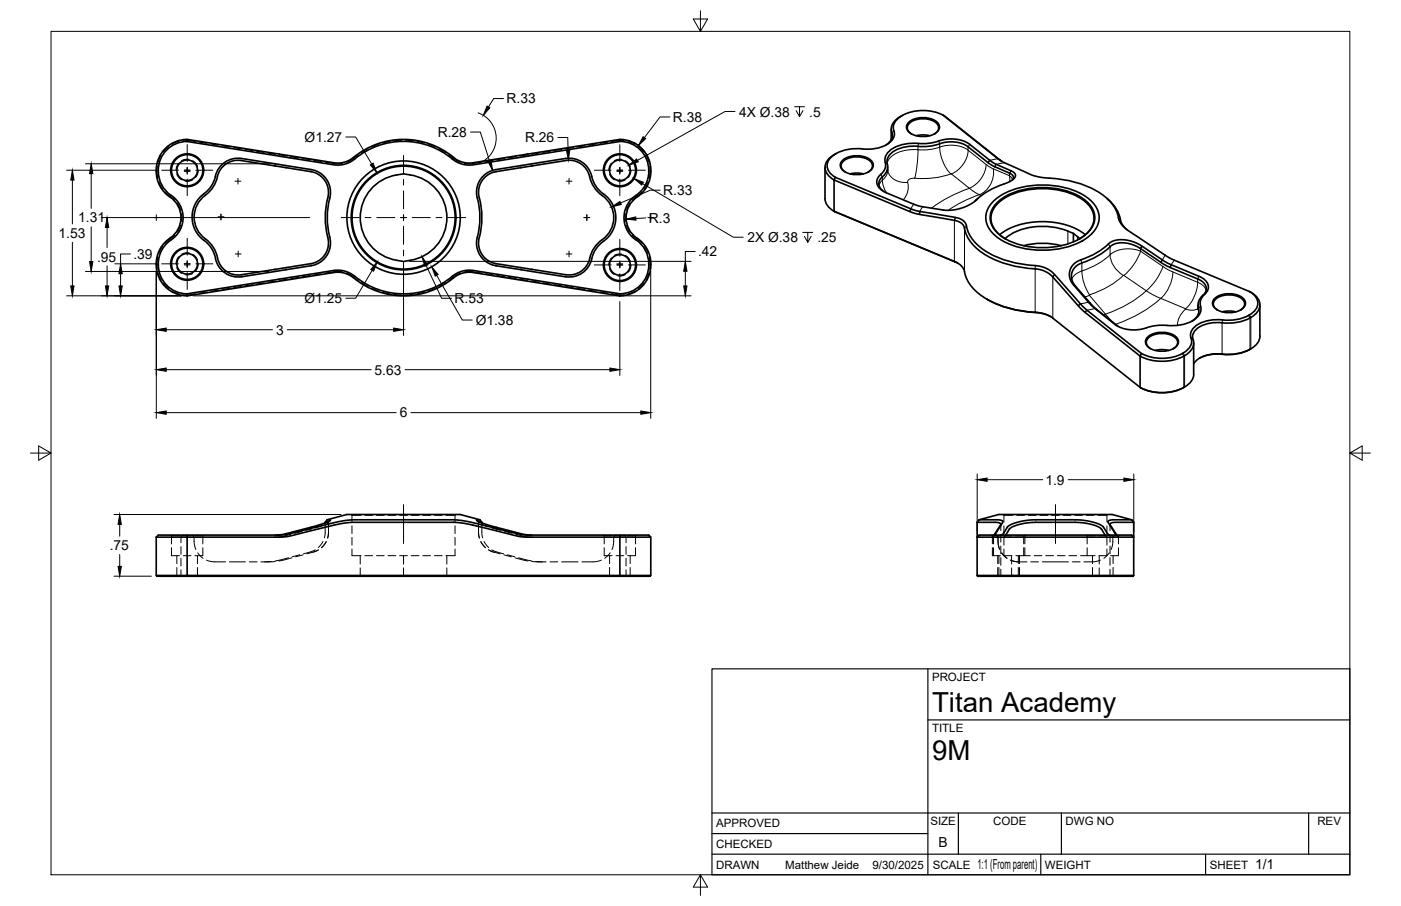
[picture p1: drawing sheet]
<svg xmlns="http://www.w3.org/2000/svg" width="432mm" height="279mm" viewBox="0 0 432 279" stroke-linecap="round" stroke-linejoin="round" font-family="sans-serif">
<!-- layer: Visible -->
<g fill="none" stroke="#000" stroke-width=".51">
<path d="M274.7 39.9v3.2M277.9 35.7a4.6 4.6 0 0 0-3 5.2M277.9 35.7a3.9 3.9 0 0 0-2.4 4.6M280.2 37.6a7.2 7.2 0 0 1 9 .5 2.13 2.13 0 0 1-1.1 3.2 7.3 7.3 0 0 1-8.3-1 1.91 1.91 0 0 1 .4-2.7zM290.7 35.6a13.9 13.9 0 0 0-12.8 .1M48.2 52.5a9.8 9.8 0 0 0 4.9 8.8 7.8 7.8 0 0 1-1.5 12.7 9.7 9.7 0 0 0-2.9 10.7 9.7 9.7 0 0 0 9 6.5M48.8 52.5a9.2 9.2 0 0 0 4.7 8.3 8.3 8.3 0 0 1-1.5 13.7 9.1 9.1 0 0 0-2.7 10 9.1 9.1 0 0 0 8.3 6.1M57.6 43.6l45.3 7.2 3.2-.1 2.7-1.2a23.9 23.9 0 0 1 31.6 .3l2.2 .9 3.2 .1 45.3-7.2M57.6 43.6l.1-.6 45.3 7.2h2.4l2.4-.9a24.7 24.7 0 0 1 33.1 0l2.5 .9h2.3l45.4-7.2v.6M57.6 43.6a8.9 8.9 0 0 0-8.8 8.9M57.7 43a9.5 9.5 0 0 0-9.5 9.5M66.4 54.4a9.5 9.5 0 0 1-4.2 5.9 9 9 0 0 0 1.4 14.4 9.7 9.7 0 0 1 3.1 6 7.1 7.1 0 0 0 7.8 4.6l22.8-3.7 1.9-1.1 1.6-1.8 .8-2 .2-2.3a28.4 28.4 0 0 1 .1-14.8l-.3-2.1-.8-2-1.6-1.8-1.9-1-22.9-3.8a7.1 7.1 0 0 0-8 5.5"/>
<path d="M67 54.5a10.1 10.1 0 0 1-4.4 6.3 8.3 8.3 0 0 0 1.3 13.3 9.5 9.5 0 0 1 3.2 5.4M74.3 49.5l22.8 3.8 2.1 1.2 1.1 1.5 .8 1.8 .1 2a28.1 28.1 0 0 0 0 14.8l-.1 1.8-.8 1.9-1.1 1.4-2.1 1.3-22.7 3.7a6.5 6.5 0 0 1-7.4-5.1M74.3 49.5a6.5 6.5 0 0 0-7.3 5M126.5 54l-2.1-.4a13.5 13.5 0 0 0-13.4 13.5 13.5 13.5 0 0 0 13.4 13.5l2.1-.3M126.5 54a13.3 13.3 0 0 1 11.2 13.1 13.3 13.3 0 0 1-11.2 13.2M174.4 49.5l-22.7 3.8-2.1 1.2-1.2 1.5-.7 1.8-.2 2a27 27 0 0 1 0 14.8l.2 1.8 .7 1.9 1.2 1.4 2.1 1.3 22.7 3.7M174.4 49.5a6.6 6.6 0 0 1 7.5 5.8 10.2 10.2 0 0 0 4.4 5.6 8.4 8.4 0 0 1-1.3 13.5 10.2 10.2 0 0 0-3.5 6.3 6.5 6.5 0 0 1-7.1 4M191.1 43a9.5 9.5 0 0 1 9.5 9.5M191.1 43.6a8.9 8.9 0 0 1 8.8 8.9M199.9 52.5a9.1 9.1 0 0 1-4.6 8.2 8.3 8.3 0 0 0 1.4 13.8 9.1 9.1 0 0 1 2.8 10 9.1 9.1 0 0 1-8.4 6.1M200.6 52.5a9.7 9.7 0 0 1-4.9 8.8 7.7 7.7 0 0 0 1.4 12.7 9.7 9.7 0 0 1 3 10.7 9.7 9.7 0 0 1-9 6.5M254.3 51.6v10.3l.9 1.7 1.9 1.6"/>
<path d="M257.1 55.5l24.4 10.2 12.9 2.3 1.8 .7 .8 .9a13.3 13.3 0 0 0 7.9 9.7 39.2 39.2 0 0 0 15.1 3.7l2.1 .7 1.9 1.3 9.8 10.8 17.6 14v9.7a14.8 14.8 0 0 0 13.7-.2M257.1 55.5v9.7M257.5 54.7l24 10 14.1 2.7 1.5 .8 .8 1.5M257.5 54.7l-.4 .8M257.5 47.5a4.3 4.3 0 0 0-2.6 6l1.2 1.4 1 .6M257.5 47.5a3.7 3.7 0 0 0-1.6 6l1.6 1.2M259.8 49.3a7.2 7.2 0 0 1 9 .5 2.13 2.13 0 0 1-1.1 3.2 7.3 7.3 0 0 1-8.4-1 1.91 1.91 0 0 1 .5-2.7zM260.5 53.1a2.07 2.07 0 0 1-1.3-2 2.07 2.07 0 0 1 1.5-1.9 7 7 0 0 1 7.8 .9 1.98 1.98 0 0 1-.9 3M262 53.6l2.4-.2 1.7 .2M273.5 50.6a4.3 4.3 0 0 1-2.1 4.5 2.6 2.6 0 0 0 1.1 4M273.6 51.5v1.3M274.9 40.9a3.2 3.2 0 0 1-1.9 3.8"/>
<path d="M275.5 40.3a3.7 3.7 0 0 1-2.2 4.3 13.5 13.5 0 0 1-8.5 1.2 13.1 13.1 0 0 0-7.3 1.7M280.9 41.3a2.07 2.07 0 0 1-1.3-2 2.07 2.07 0 0 1 1.5-1.9 7 7 0 0 1 7.8 .9 1.98 1.98 0 0 1-.9 3M282.4 41.9l2.4-.3 1.7 .3M283 44.2a19.6 19.6 0 0 0 8.3-1.2 10.3 10.3 0 0 1 7.6 1.5l7 5.6 6.7 3.2 .4 .7-.3 .9-2 1.4a26.4 26.4 0 0 0-11 6.3l-1.9 1-2.3 .8-2.4 .4h-2.1l-8.1-1.4-9.8-4a3.6 3.6 0 0 1-2.7-4.3l.4-.7a4.2 4.2 0 0 0 2.1-4.3M283.1 44.2a11.4 11.4 0 0 0-9.6 3 3.3 3.3 0 0 0-.7 2.9M298.4 45.3l7.4 5.7 6.1 2.8 .5 .8-.4 1M298.4 45.3a10.8 10.8 0 0 0-10.3-.5 21.6 21.6 0 0 1-6.9 .3 8.3 8.3 0 0 0-7.7 3.8v1.7M308.8 49.8l-18.1-14.2 17.9 14.1 9.5 4.3 4.6 .9a34.7 34.7 0 0 1 16.6 4.8 12.9 12.9 0 0 1 5.5 8.1l1 1.5 1.4 1.5 13.4 8.8 24.5 10.3M147.1 61.1l-.2-2.2 .6-2.6 1.2-1.8 2.2-1.6 1.8-.6 21.6-3.4a7.3 7.3 0 0 1 8.3 6.3 9.6 9.6 0 0 0 4.1 5.2 9 9 0 0 1-1.4 14.5 9.7 9.7 0 0 0-3.2 5.9 7.1 7.1 0 0 1-7.8 4.5l-21.6-3.4-1.8-.5-2.2-1.6-1.2-1.9-.6-2.5 .2-2.3M147.1 61.1a23.5 23.5 0 0 1 0 12M257 65.1l.2 .2M257.1 65.2l37.2 15.5"/>
<path d="M257.2 65.2h.1M297.9 69.7a12.6 12.6 0 0 0 6.8 8.3 39.6 39.6 0 0 0 15.1 4l2.5 .7 2 1.3 9.9 11 17.7 14.1-.5 .7a14.8 14.8 0 0 0 13.7-.1M301.5 61.1l-1 .9M306.6 61.7a24.8 24.8 0 0 1 19.7-4.2 17.4 17.4 0 0 1 11.4 6.1 6.5 6.5 0 0 1-1.7 8.9 24.8 24.8 0 0 1-19.7 4.3 17.4 17.4 0 0 1-11.4-6.1 6.5 6.5 0 0 1 1.7-9zM307.6 62.2a23.1 23.1 0 0 1 19.4-3.8 14.7 14.7 0 0 1 9.6 5.7 6 6 0 0 1-1.6 7.9 23.1 23.1 0 0 1-19.4 3.8 14.7 14.7 0 0 1-9.6-5.7 6 6 0 0 1 1.6-7.9zM308.1 72.4a23.3 23.3 0 0 1 19.5-3.3l4.3 1.6 2.6 1.7M309.9 73.7a7 7 0 0 1-4.1-8.5 12.3 12.3 0 0 1 8.4-6.1 24.6 24.6 0 0 1 19.5 2.5 6.4 6.4 0 0 1 2.7 8.6 10.1 10.1 0 0 1-3.7 3.5M315.5 75.8a22.4 22.4 0 0 1 11.6 0M329.1 71.3l1.7 .7M329.1 71.3a20.4 20.4 0 0 0-18.7 1.8l-.6 .5M330.8 72l2 1.6M330.8 72v2.6"/>
<path d="M341.1 61.1a12.3 12.3 0 0 1 4.5 7.5l1.7 2.2M341.6 75.2l1.4-.9 1.6-.3h2.7l2 .6 2.3 1.1 8.4 5.5 9.5 4M341.6 75.2a22 22 0 0 1-8.5 4.9M342.1 76.1l1.4-.9 1.9-.3 1.9 .1 2.3 .6 1.7 .9 8.3 5.5 9.5 4a3.3 3.3 0 0 1 2.5 3.9l-.3 .6a4.4 4.4 0 0 0-1.8 5.1 3.9 3.9 0 0 1-2.2 3.4M342.2 76.1a22.6 22.6 0 0 1-8.7 5M57.6 90.6l.1 .6M109.4 85.2l-1.5-1-1.8-.6-3.2-.2-45.3 7.2M109.4 85.2a24.2 24.2 0 0 0 31.1-.8l3-1h2.3l45.3 7.2M191.1 90.6v.6l-45.4-7.2-2.3 .1-2.5 .8a24.8 24.8 0 0 1-33.1 0l-2.4-.8-2.4-.1-45.3 7.2M294.2 80.6a4.8 4.8 0 0 1 3.3 4.3 16.3 16.3 0 0 0 10.5 9.2 43.7 43.7 0 0 0 12.6 2.4l2.2 .6 1.7 1M294.3 80.7l.9 .4M304.2 92.3a35.4 35.4 0 0 0 16.4 4.2l3.2 1.1"/>
<path d="M324.5 98.1l26.9 21.4a14.4 14.4 0 0 0 13.5-.1M333.1 80.1l-1.9 1.1-1.3 1.8-.3 1.8 .6 2.1 6.5 7.5 7 5.7a11.8 11.8 0 0 0 11.1 .6l2.4-.4 2.5 .1M333.4 81.1l-1.7 1-1.2 1.7-.3 1.8 .7 1.8 6.2 7.3 7.1 5.7M369.3 94l-.1 1.4M369.5 85.2a3.6 3.6 0 0 1 2.8 4.2l-1 1.3M371.3 90.7a3.7 3.7 0 0 0-1.2 4.3 5 5 0 0 1-4 4.6l-3.6 .8h-2.8M374.5 91.9a7.2 7.2 0 0 1 9 .5 2.13 2.13 0 0 1-1.1 3.2 7.3 7.3 0 0 1-8.3-1 1.91 1.91 0 0 1 .4-2.7zM375.3 95.6a2.07 2.07 0 0 1-1.3-2 2.07 2.07 0 0 1 1.4-1.9 7 7 0 0 1 7.8 .9 1.98 1.98 0 0 1-.9 3M376.7 96.2l2.4-.3 1.7 .3M376.8 98.7a10.7 10.7 0 0 0-9.2 2.7 3.2 3.2 0 0 0-.3 3.5 4.5 4.5 0 0 1-2.9 4.1M384.8 97.3a13.5 13.5 0 0 1-8 1.4M385.1 97.1l-.3 .2"/>
<path d="M385.1 89.9l.4 .3M385.1 89.9a3.7 3.7 0 0 1 1.5 6l-1.5 1.2M385.5 97.9a16.1 16.1 0 0 1-10.5 1.6 8.8 8.8 0 0 0-6.9 2.8 2.68 2.68 0 0 0-.4 2.4M385.6 90.1a4 4 0 0 1 1.6 6.5l-1.7 1.3M388.3 94v9.7M344.2 100.4l.4 .3M353.9 103.8a7.2 7.2 0 0 1 8.9 .5 2.13 2.13 0 0 1-1.1 3.2 7.3 7.3 0 0 1-8.3-1 1.91 1.91 0 0 1 .5-2.7zM354.6 107.5a2.07 2.07 0 0 1-1.3-2 2.07 2.07 0 0 1 1.4-1.9 7 7 0 0 1 7.9 .9 1.98 1.98 0 0 1-.9 3M356.1 108.1l2.3-.3 1.8 .3M364.4 109a14 14 0 0 1-12.5 0M365 119.4h-.1M367.7 104.7a4.2 4.2 0 0 1-2.6 5"/>
<path d="M367.9 105.8v9.6a5 5 0 0 1-3 4M385.3 107.7a15.5 15.5 0 0 1-9.8 1.4 8.8 8.8 0 0 0-7.6 3.1M385.4 107.7l.1-.2a15.9 15.9 0 0 1-10.5 1.7l-3.2 .4-2.1 .9M388.3 103.7l-.2 1.2-.7 1.2-1.9 1.5M48.2 165.7h9.5v11.8h133.4v.2M48.2 165.7v11.8M57.6 165l.1 .7h29l2.5-.3 13.4-3.4 5-.9h33.6l4.5 .8 15.3 3.7 30.1 .1v11.8h9.5l-.3 .2h-151.9l-.2-.2h9.5v.2M100.2 161.1h.4M100.2 161.1v.1M100.8 160.3l6.1-1.6h34.9l6.1 1.6M100.8 160.3l1.1 .1-2 1-3.6 1.1-8.4 2.2-3 .3M100.8 160.3l-.6 .8"/>
<path d="M147.9 160.3l-1 .1 2 1 3.6 1.1 8.4 2.2 3 .3M147.9 160.3l.6 .8M148.1 161.1h.4M148.5 161.1v.1M191.1 165v.7h9.5a2.57 2.57 0 0 0-2.7-.7h-36.3l-16.9-4.1-4.6-.6h-32.1l-3.9 .6-14.7 3.7-2.7 .4h-35.9a2.57 2.57 0 0 0-2.6 .7M200.6 165.7v11.8M301.2 165.7a2.63 2.63 0 0 1 2.6-.7h43a2.63 2.63 0 0 1 2.6 .7zM301.2 161.1h5.7l1.3 .2 .2 .5-2 3.2M301.2 161.1v16.4l.2 .2M301.4 177.7h47.8M301.4 177.7l-.2-.2h48.2l-.2 .2M301.8 160.3l6-1.6h35l6 1.6"/>
<path d="M301.8 160.3h5.9l1.3 .4v.5l-2.1 3.4-.6 .4M301.8 160.3l-.6 .8M310 165l1.3-2.1 1.2-.6 3.2-.9 3.1-.3h12.9l3.2 .3 2.3 .6 1.8 .7 .5 .5 1.1 1.8M341.3 164.6l-1.2-2.1-.6-.4-1.6-.8-2.9-.7-3-.3h-13.4l-3.9 .5-3.2 1-.9 .6-1.4 2.3-.5 .3M341.3 164.6h.1M341.4 164.6l.5 .4M348.8 160.3h-5.9l-1.3 .4v.5l2.1 3.4 .6 .4M348.8 160.3l.6 .8M349.4 161.1h-5.8l-1.2 .2-.3 .5 2.1 3.2M349.4 161.1v16.4l-.2 .2"/>
<circle cx="57.7" cy="52.5" r="4.8"/>
<circle cx="57.7" cy="52.5" r="5.1"/>
<circle cx="57.7" cy="52.5" r="3.2"/>
<circle cx="191.1" cy="52.5" r="4.8"/>
<circle cx="191.1" cy="52.5" r="5.1"/>
<circle cx="191.1" cy="52.5" r="3.2"/>
<circle cx="124.4" cy="67.1" r="15.9"/>
<circle cx="124.4" cy="67.1" r="17.5"/>
<circle cx="124.4" cy="67.1" r="16.1"/>
<circle cx="57.7" cy="81.4" r="4.8"/>
<circle cx="57.7" cy="81.4" r="5.1"/>
<circle cx="57.7" cy="81.4" r="3.2"/>
<circle cx="191.1" cy="81.7" r="4.8"/>
<circle cx="191.1" cy="81.7" r="5.1"/>
<circle cx="191.1" cy="81.7" r="3.2"/>
</g>
<!-- layer: Hidden -->
<g fill="none" stroke="#000" stroke-width=".31">
<path d="M48.5 51.2l-.1 1.7 .3 2.1M49 56.2l1.1 2.1M49.7 47.9l-1 2.1M50.9 59.2l3 2.5M52 45.2l-1.7 1.7M54.5 53.7l.4 .8 1.1 1M55.1 50.3l-.7 1.2-.1 1M55.2 43.6l-2.2 .9M56.3 43.3l1.4-.1 2.6 .5M58.3 49.1h-1.2l-1.1 .5M59.4 55.5l-1.2 .4h-1.1M59.4 49.6l.7 .5 .8 1.3"/>
<path d="M61.1 52.5l-.2 1.1-.6 1.1M61.4 43.9l2.4 .3M65 44.4l2.3 .4M68.5 45l2.4 .3M72 45.5l2.4 .4M75.6 46.1l2.3 .4M79.1 46.7l2.3 .3M82.6 47.2l2.4 .4M86.1 47.8l2.4 .4M89.7 48.3l2.3 .4M93.2 48.9l2.3 .4M96.7 49.5l2.4 .3"/>
<path d="M100.2 50l3.4 .5 2-.1M110.4 47.8l-1.9 1.4-1.8 .9M113.5 45.9l-2.1 1.2M116.8 44.5l-2.2 .9M120.2 43.6l-2.3 .6M123.8 43.3l-2.4 .1M125 43.3l2.3 .1M128.5 43.6l2.3 .6M132 44.5l2.2 .9M135.3 45.9l2 1.2M138.3 47.7l1.9 1.5 1.8 .9M148.5 50l-3.4 .5-2-.1"/>
<path d="M152 49.5l-2.4 .3M155.5 48.9l-2.3 .4M159.1 48.3l-2.4 .4M162.6 47.8l-2.4 .4M166.1 47.2l-2.3 .4M169.7 46.7l-2.4 .3M173.2 46.1l-2.4 .4M176.7 45.5l-2.4 .4M180.2 45l-2.3 .3M183.7 44.4l-2.3 .4M187.3 43.9l-2.4 .3M187.8 53.7l.8 1.2 .7 .6"/>
<path d="M188.4 50.3l-.6 1.2-.2 1M191.6 49.1h-1.1l-1.2 .5M192.4 43.3l-1.3-.1-2.7 .5M192.7 55.5l-1.1 .4h-1.2M192.8 49.6l1 .9 .5 .9M193.5 43.6l2.2 .9M194.5 52.5l-.2 1.1-.6 1.1M196.7 45.2l1.7 1.7M197.8 59.2l-2.9 2.5M199.1 47.9l.9 2.1M199.7 56.2l-1.1 2.1M200.2 51.2l.1 1.7-.2 2.1"/>
<path d="M48.7 79.2l-.3 2.2 .1 1.6M50.1 76l-1.1 2.1M53.9 72.5l-3 2.6M54.6 62.7l1.1 2.1M55.1 79.2l-.7 1.1-.1 1.1M55.7 69.5l-1.1 2.1M55.9 65.9v2.4M58.3 78h-1.2l-1.1 .4M59.4 78.4l1.1 1 .4 .8M188.4 79.5l-.6 1.2-.2 1M191.6 78.4l-1.1-.1-1.2 .5M192.8 78.8l1 .9 .5 .9"/>
<path d="M192.8 65.9v2.4M193.1 69.5l1 2.1M194.1 62.7l-1 2.1M194.8 72.5l3 2.6M198.6 76l1.1 2.1M200.1 79.2l.2 2.2-.1 1.6M48.7 84.2l1 2.2M50.3 87.4l1.7 1.6M53 89.7l2.2 1M54.5 82.5l.4 .9 1.1 .9M59.4 84.3l-1.2 .5h-1.1M60.3 90.6l-2.6 .4-1.4-.1"/>
<path d="M61.1 81.4l-.2 1-.6 1.2M63.8 90l-2.4 .4M67.3 89.5l-2.3 .3M70.9 88.9l-2.4 .4M74.4 88.3l-2.4 .4M77.9 87.8l-2.3 .3M81.4 87.2l-2.3 .4M85 86.6l-2.4 .4M88.5 86.1l-2.4 .4M92 85.5l-2.3 .4M95.5 85l-2.3 .3M99.1 84.4l-2.4 .4"/>
<path d="M105.6 83.8l-2-.1-3.4 .5M106.7 84.2l1.8 .8 1.9 1.5M111.4 87.2l2.1 1.1M114.6 88.9l2.2 .8M117.9 90.1l2.3 .5M121.4 90.8l2.4 .2M127.3 90.8l-2.3 .2M130.8 90.1l-2.3 .5M134.2 88.9l-2.2 .8M137.3 87.2l-2 1.1M142 84.2l-1.8 .8-1.9 1.5M143.1 83.8l2-.1 3.4 .5"/>
<path d="M149.6 84.4l2.4 .4M153.2 85l2.3 .3M156.7 85.5l2.4 .4M160.2 86.1l2.4 .4M163.8 86.6l2.3 .4M167.3 87.2l2.4 .4M170.8 87.8l2.4 .3M174.3 88.3l2.4 .4M177.9 88.9l2.3 .4M181.4 89.5l2.3 .3M184.9 90l2.4 .4M187.8 82.9l.8 1.3 .7 .5"/>
<path d="M188.4 90.6l2.7 .4 1.3-.1M192.7 84.7l-1.1 .4h-1.2M194.5 81.7l-.2 1.1-.6 1.1M195.7 89.7l-2.2 1M198.4 87.4l-1.7 1.6M200 84.2l-.9 2.2M108.2 158.7l.3 .2M108.5 158.9h2.8M108.5 158.9v2.1M112.5 158.9h2.3M116 158.9h2.4M119.6 158.9h2.4"/>
<path d="M123.2 158.9h2.4M126.7 158.9h2.4M130.3 158.9h2.4M133.9 158.9h2.4M137.5 158.9h2.8M140.5 158.7l-.2 .2v2.1M309.2 158.7l.2 .2M309.4 158.9h2.8M309.4 158.9v2.1M313.4 158.9h2.4M316.9 158.9h2.4M320.5 158.9h2.4"/>
<path d="M324.1 158.9h2.4M327.7 158.9h2.4M331.2 158.9h2.4M334.8 158.9h2.4M338.4 158.9h2.8M341.4 158.7l-.2 .2v2.1M52.6 165l.3 .3M52.9 165.3h2.4M52.9 168.9v2.5h2.4M52.9 165.3v2.4M54.5 175v2.5l-.2 .2M54.5 171.4v2.4"/>
<path d="M55.8 175.7v1.8l.2 .2M55.8 168.6v2.4M55.8 172.1v2.4M56.4 165l-.6 .7v1.7M56.5 165.3h2.4M56.5 171.4h2.4M59.2 165l.6 .7 .1 1.9 .5 1.8M60.1 165.3h2.4M60.9 175v2.5l.2 .2M60.9 171.4v2.4M60.9 170.5l1.7 1.7M62.5 168.9v2.5h-2.4"/>
<path d="M62.8 165l-.3 .3v2.4M63.6 172.7l1.9 .5 4 .1M70.7 173.3h4.9M76.9 173.3h2.3M83.7 173.2l-2.2 .1M84.8 173.2l-4.4 .1M88.9 172l-4.1 1M89.7 164.8l-2.6 .6-2.5 .3M90 172l-4 1M92.4 171.1l-2.3 .6M93.1 163.9l-2.3 .6M93.4 171.1l-2.3 .6"/>
<path d="M95.9 163.2l-1.6 .4M96.4 170.3l1.7-.7-3.5 1.2M97.2 169.6l-3.7 1.2M99.3 162.1l-2.3 .8M99.5 167l-1.4 1.8M100.2 161.2a11.1 11.1 0 0 1-.2 4.7M100.5 167l-1.4 1.9M100.6 161.1l.6 .1-.8 .5M101.8 160.4l-.6 .8v3.3l-.2 1.4M108.5 169.3v2.1h2.8M108.5 162.2v2.3M108.5 165.7v2.4"/>
<path d="M111 171.4v2.5M111 175.1v2.6M112.5 171.4h2.3M116 171.4h2.4M119.6 171.4h2.4M123.2 171.4h2.4M124.4 171.4v2.5M124.4 175.1v2.6M126.7 171.4h2.4M130.3 171.4h2.4M133.9 171.4h2.4M137.7 171.4v2.5"/>
<path d="M137.7 175.1v2.6M140.3 169.3v2.1h-2.8M140.3 162.2v2.3M140.3 165.7v2.4M146.9 160.4l.6 .8v3.3l.2 1.4M147.7 161.1h.4M148.2 161.6l2.2 .9M148.2 167l1.4 1.9M148.5 161.2a11.1 11.1 0 0 0 .3 4.7M149.2 167l1.4 1.8M151.6 162.8l2.8 .8M151.6 169.6l3.6 1.2"/>
<path d="M152.3 170.3l-1.7-.7 3.6 1.2M155.3 171.1l2.3 .6M155.5 163.9l2.3 .6M156.4 171.1l2.2 .6M158.8 172l3.9 1M159 164.8l2.7 .6 2.4 .3M159.8 172l4.1 1M163.9 173.2l4.4 .1M165.1 173.2l2.1 .1M169.5 173.3h2.4M173.1 173.3h5.1M185.3 172.7l-1.8 .5-4.2 .1"/>
<path d="M186 165l.2 .3M186.2 165.3h2.5M186.2 168.9v2.5h2.5M186.2 165.3v2.4M187.9 175v2.5l-.3 .2M187.9 171.4v2.4M188 170.5l-1.6 1.7M189.8 165l-.7 .7v1.9l-.5 1.9M189.9 165.3h2.3M189.9 171.4h2.3M192.3 165l.7 .7v1.7M193 175.7v1.8l-.3 .2"/>
<path d="M193 168.6v2.4M193 172.1v2.4M193.4 165.3h2.5M194.2 175v2.5l.3 .2M194.2 171.4v2.4M195.9 168.9v2.5h-2.5M196.1 165l-.2 .3v2.4M305.6 165l.3 .3M305.9 165.3h2.4M305.9 168.9v2.5h2.4M305.9 165.3v2.4M306 165l.2 .3v2.4"/>
<path d="M306.2 168.9v2.5M306.4 165l-.7 .7M306.7 164.8l-.6 .6M307 165l.6 .7-.6-.7M307.5 175v2.5l-.2 .2M307.5 171.4v2.4M307.6 165.7v1.9l.5 1.8-.5-1.8zM307.9 175v2.5l-.3 .2M307.9 171.4v2.4M308.5 175.5v2l.2 .2M308.5 161.7v1.9M308.5 164.8v2.4"/>
<path d="M308.5 168.4v2.4M308.5 172v2.3M308.7 170.5l1.7 1.7-1.7-1.7M309.4 162.2v2.3M309.4 165.7v2.4M309.4 169.3v2.1M309.5 165.3h2.4M309.5 171.4h2.4M310 165l-.7 .7M311.4 172.7l2.5 .6M311.8 171.4v2.5M311.8 175.1v2.6"/>
<path d="M313.1 165.3h2.8M313.1 171.4h2.4M313.9 175v2.5l.2 .2M313.9 171.4v2.4M313.9 173.3h2.6M314.2 175v2.5l.3 .2M314.2 171.4v2.4M315.5 171.4h2M315.5 168.9v2.5M315.8 165l-.3 .3v2.4M315.9 168.9v2.5M316.1 165l-.2 .3v2.4"/>
<path d="M317.7 173.3h2.4M318.7 171.4h2.4M321.3 173.3h8M322.3 171.4h2.4M325.9 171.4h2.4M329.5 171.4h2.3M330.5 173.3h2.4M333 171.4h2.1M334.8 165l.3 .3M335.1 165.3h2.4M335.1 171.4h2.4M335.1 165.3v2.4"/>
<path d="M335.1 168.9v2.5M336.7 175v2.5l-.2 .2M336.7 171.4v2.4M338.7 165.3h2.4M338.7 171.4h2.4M338.8 171.4v2.5M338.8 175.1v2.6M339.2 172.7l-1.8 .5-3.3 .1M340.6 165l.1 .2M340.7 165.2h.1M340.7 165.2l.5 .5M341.2 162.2v2.3"/>
<path d="M341.2 165.7v2.4M341.2 169.3v2.1M341.2 165.7h.1M341.9 170.5l-1.7 1.7M342.1 175.5v2l-.2 .2M342.1 161.7v1.9M342.1 164.8v2.4M342.1 168.4v2.4M342.1 172v2.3M342.3 165.3h2.4M343.1 175v2.5l.2 .2M343.1 171.4v2.4"/>
<path d="M343.6 165l-.6 .7-.1 1.9-.4 1.9M343.9 164.8l.6 .6M344.2 165l.7 .7M344.7 168.9v2.5h-2.4M345 165l-.3 .3v2.4"/>
</g>
<!-- layer: Visible -->
<circle cx="301.4" cy="177.7" r=".25" fill="#000"/>
<!-- layer: Visible Narrow -->
<g fill="none" stroke="#000" stroke-width=".31">
<path d="M271.4 53.8l.5 .7v1.1M272 55.6l-1.1 1.5M272 55.6l.2 1.6 1 2.3M272.8 50.1l.7 .5M273.6 52.5l-.4 1.6-1.2 1.5M273.6 52.8a5.4 5.4 0 0 0 6.1 3.4M275.5 40.3l-.6 .6v1.8M281.9 55a1.55 1.55 0 0 0-1.6 .3 1.55 1.55 0 0 0-.4 1.6v1.4l-.3 1.4-1.2 1.9M283 46.2l-.4 5.2-.7 3.6M283 46.2a10.3 10.3 0 0 0-9.2 3.1l-.4 1.1M283 44.3l-.1 1.9M289.3 43.5l.3 .8v1.1"/>
<path d="M289.6 45.4a12.6 12.6 0 0 0 3.5 8.2M289.6 45.4a15.5 15.5 0 0 1-6.7 .8M289.6 45.4a9.9 9.9 0 0 1 8.8 .9 8.8 8.8 0 0 1-5.2 7.4M293.1 53.6a25.8 25.8 0 0 1-11.2 1.4M293.1 53.6h.2M293.2 53.7l6.5 5.1 2.2 1.2M298.8 58.1a43.4 43.4 0 0 0-11.7 6.1M298.9 44.5l-.5 .8v1l6.2 4.9 6.5 3v-.8l.5-.8M303.9 50.7a8.8 8.8 0 0 1-5.1 7.4M305 49.4l-.5 .7M305.1 49.5l-.5 .7M306.1 52.1a7.6 7.6 0 0 1-4.2 8"/>
<path d="M307 50.7l-.4 .7M307.6 48.9l.5 .3M307.6 48.9l-2.5 .6M307.7 49l.5 .3M309.6 50.2l-2.5 .5-.5 .7M311.6 52.7l-.4 .7M312.1 55.4l-1-1.2 .1 1.8M280.9 64.5l-.4 .8M281.6 63l-1.3 2.2M283.7 65.2l-.3 .9M284.4 63.7l-.9 1.5-.2 .9M294.4 67l-.2 1 .1 12.7"/>
<path d="M294.5 67.1l-.2 .9M297.9 69.7l-.6 .7v13.4M301 61.6l-.5 .4M301.9 60l.6 .3M301.9 60a38.8 38.8 0 0 0-9.6 4.8M329.1 71.3v3.9M332.1 73v1M341.6 75.2l.5 .9v2.5l1.9-1.2 2.5-.6 3 .1 2 .6M342.1 78.6a8 8 0 0 0 4.1 6.3 26.8 26.8 0 0 1-10.4 6M342.2 78.5a22.6 22.6 0 0 1-8.7 5.1M344.7 67.2l.6 .6M351.6 77.4l-.7 1.7-1.4 2.4-1.3 1.7-1.8 1.7"/>
<path d="M351.9 75.9l-.5 .7M352 76l-.5 .7v.8l8.8 5.8 8.8 3.8v-1.1l.4-.8M359.1 78.7l-1.4 2.2M319.1 81.9v14.5M325 84.6l-.6 .7M325.1 84.7l-.6 .7v12.7M330.9 87.9l.5 .2M331 88.1l.4 .1M332.9 93.6l-.6 .7M333.1 80.1l.3 1v2.5l-2.1 1.2-1 1.3M333.4 83.6a14.1 14.1 0 0 0 2.4 7.3M334.9 95.6l-.5 .7"/>
<path d="M335.6 93.3l.4 .2M335.8 91.1l5.7 6.7 2.3 2.3M335.8 91.1l-1.5 .5M335.8 90.9v.2M335.9 93.4l-.4-.2-1 .2a2.84 2.84 0 0 0-2.1 1M338.1 95.5l-.6-.4-2.5 .6-.5 .7M346.2 85l8.2 5.4 3.4 1.6M353.3 89.6a37.1 37.1 0 0 1-13.2 7.5M357.8 92l7.6 3.2M357.8 92a39.8 39.8 0 0 1-14 8M358.3 80.2l-.5 .7M358.4 82.2l-.9 2.2-1.1 1.8-1.8 2.2-1.3 1.3"/>
<path d="M361 81.6l-.4 .8M361.1 81.7l-.4 .8M361.5 83.8a11.7 11.7 0 0 1-3.7 8.2M361.9 80.2l-.9 1.4M365.4 95.2v.1M365.4 95.3a6.7 6.7 0 0 0-2.5 5.1M369.3 95.1l.1 .9M369.3 95.2l-1.5 .5-2.4-.4M369.4 96l.1 .4M369.4 96l-.1 .9M370 94.4l-.6 .6v1M371.3 90.7l-.5 .4"/>
<path d="M371.8 89.6l-.9-1.5-1.8-1.1a11.7 11.7 0 0 1-3.7 8.2M376.8 98.7l-.1 10.6M384.8 97.3l.5 .7v9.7l-.2 .1M385.1 97.1l.4 .8v9.7l-.2 .1M343.7 100.1l.5 .3M364.4 109l.4 .8v9.7l-.1 .1M364.7 108.9l.4 .8v9.6l-.2 .1M367.1 104.3l.6 .4"/>
</g>
<!-- layer: Border -->
<path d="M15.7 9.7h400.3v260.1h-400.3zM215.9 3.3v6.4l-2.2-3.8h4.4l-2.2 3.8M9.4 139.7h6.3l-3.8-2.2v4.4l3.8-2.2M416 139.7l3.8 2.2v-4.4l-3.8 2.2h6.4M215.9 269.8l2.2 3.8h-4.4l2.2-3.8v6.3" fill="none" stroke="#000" stroke-width=".31"/>
<!-- layer: Titleblock -->
<path d="M219.4 206.3h196.6v63.5h-196.6zM286 206.3v63.5M286 222h130M219.4 257.1h66.6M219.4 250.7h196.6M295.4 250.7v12.7M327.1 250.7v12.7M403.3 250.7v12.7M219.4 263.4h196.6M320.8 263.4v6.4M371.6 263.4v6.4" fill="none" stroke="#000" stroke-width=".36"/>
<!-- layer: Smart Centers -->
<g fill="none" stroke="#000" stroke-width=".31">
<path d="M49.8 52.5h5.2M56.8 52.5h1.8M56.8 52.9h1.8M57.7 44.6v5.2M57.7 51.6v2.1M57.7 55.2v5.2M60.4 52.5h5.2M72.4 55.9h1.8M73.3 55v1.8M124.4 47.9v5.6M124.4 55.3v1.8M124.4 58.9v5.5"/>
<path d="M174.5 55.9h1.8M175.4 55v1.8M183.2 52.5h5.2M190.1 52.5h1.8M190.1 52.9h1.8M191 44.6v5.2M191 51.6v2.1M191 55.2v5.2M193.7 52.5h5.2M47.3 67.1h1.8M48.2 66.2v1.8M57.7 73.5v5.2"/>
<path d="M67.2 66.9h1.8M68.1 66v1.8M72.5 78.3h1.8M73.4 77.4v1.8M105.2 67.1h5.6M112.5 67.1h1.8M116.1 67.1h5.6M123.5 67.1h1.8M124.4 66.2v1.8M124.4 69.8v5.6M124.4 77.1v1.8M127 67.1h5.6"/>
<path d="M134.4 67.1h1.8M138 67.1h5.5M174.5 78.3h1.8M175.4 77.4v1.8M180 67.1h1.8M180.9 66.2v1.8M191 73.8v5.2M199.7 67.1h1.8M200.6 66.2v1.8M49.8 81.4h5.2M56.8 81.7h1.8M56.8 81.4h1.8"/>
<path d="M57.7 80.5v2.1M57.7 84v5.2M60.4 81.4h5.2M124.4 80.7v5.6M183.2 81.7h5.2M190.1 81.7h1.8M190.1 81.4h1.8M191 80.5v2.1M191 84.4v5.2M193.7 81.7h5.2M124.4 155.6v12M325.3 155.6v12"/>
</g>
<!-- layer: FD_Dimensions -->
<g fill="none" stroke="#000" stroke-width=".31">
<path d="M147.4 34.8a8.3 8.3 0 0 1 5.5 7.7 8.3 8.3 0 0 1-5.2 7.8M155.2 30.4h-3.1l-1.5 2.6M206.5 36.1h-3.1l-4.8 6.4M20.5 52.5h27.5M22.3 55.5v13.5M26.3 50.5h56.6M28.1 53.6v10.7M106.6 42.2h3l5 8.4M145 40.7h3l2.9 8.9M171.9 42.4h3.1l.1 4M195.3 44a9.5 9.5 0 0 1 5.1 6.7M203.5 58.7h-3.1l-9.1 3.9"/>
<path d="M22.3 74.7v13.5M28.1 69.9v10.8M31.2 67.1h64.2M33 70.1v6.2M40.2 78.3h-3v3.1M199 67.2l-3 .2M214.3 77.6h-3.1v3M20.5 91.2h35.4M26.3 83.7h56.6M33 82v6.2M35.4 81.4h12.6M37.2 84.4v3.8"/>
<path d="M48.2 83.5v45.5M59.5 91.2h153.5M114.7 83.4l-5.1 8.6h-3M124.4 82.4v21.1M126.1 80.6h86.9M131.4 81.9l4.7 10.1h3.1M134.6 84.9l7.9 13.8h3M191 93v22.8M200.6 83.5v45.5M211.2 83.7v4.5M51.2 114h63.2M51.2 101.7h32.8"/>
<path d="M88.5 101.7h32.8M124.8 114h63.2M51.2 127.3h70.9M126.6 127.3h70.9M35.1 158.7h70M301.2 146.2v17.7M304.2 147.9h17.2M329.2 147.9h17.2M349.4 146.2v17.7M35.1 177.7h11.6M36.9 161.7v3.7M36.9 171v3.7"/>
</g>
<g fill="#000" stroke="#000" stroke-width=".31">
<path d="M150.1 32.7l.9 .6-2.1 2.3zM22.3 52.5l.5 3h-1zM28.1 50.5l.5 3.1h-1zM114.2 50.9l.8-.5 1.1 2.8zM150.4 49.8l1-.3 .4 3zM174.6 46.4h1l-.4 3zM198.2 42.2l.8 .6-2.2 2.1zM33 67.1l.5 3h-1zM188.5 63.8l2.6-1.7 .4 1zM193 67.6l3-.7v1zM21.8 88.2h1l-.5 3zM27.6 80.7h1l-.5 3z"/>
<path d="M32.5 88.2h1l-.5 3zM36.7 88.2h1l-.5 3zM37.2 81.4l.5 3h-1zM116.3 80.8l-1.2 2.8-.8-.5zM130.1 79.2l1.7 2.5-.9 .4zM133.1 82.3l1.9 2.3-.9 .6zM210.7 88.2h1l-.5 3zM211.2 80.6l.5 3.1h-1zM48.2 114l3-.5v1zM48.2 101.7l3-.5v1zM121.3 101.2l3.1 .5-3.1 .5zM188 113.5l3 .5-3 .5z"/>
<path d="M48.2 127.3l3-.6v1.1zM197.5 126.7l3.1 .6-3.1 .5zM301.2 147.9l3-.5v1zM346.4 147.4l3 .5-3 .5zM36.4 174.7h1l-.5 3zM36.9 158.7l.5 3h-1z"/>
</g>
<!-- layer: Hole Notes -->
<path d="M226.5 34.4h-3l-27 15.1M244.9 32.9h3M246.4 32.9v3.1l-1-1.9M247.5 34.1l-1.1 1.9M198 56.6l28 16.6h3.1M247.4 71.7h3.1M249 71.7v3l-1.1-1.8M250 72.9l-1 1.8" fill="none" stroke="#000" stroke-width=".31"/>
<path d="M193.8 50.9l2.4-1.9 .5 .9zM195.4 55.1l2.9 1.1-.5 .9z" fill="#000" stroke="#000" stroke-width=".31"/>
<g font-size="8.5">
<text x="287.3" y="219.5">Titan Academy</text>
<text x="287.3" y="234.5">9M</text>
</g>
<g font-size="4.3">
<text x="156.1" y="31.9">R.33</text>
<text x="227.8" y="36">4X Ø.38</text>
<text x="249.4" y="36">.5</text>
<text x="207.4" y="37.5">R.38</text>
<text x="93.9" y="43.7">Ø1.27</text>
<text x="134.9" y="42.2">R.28</text>
<text x="161.9" y="43.9">R.26</text>
<text x="204.4" y="60.2">R.33</text>
<text x="24.1" y="68.6">1.31</text>
<text x="200" y="68.7">R.3</text>
<text x="18" y="73.4">1.53</text>
<text x="230.3" y="74.7">2X Ø.38</text>
<text x="251.9" y="74.7">.25</text>
<text x="29.9" y="80.7">.95</text>
<text x="41.1" y="79.8">.39</text>
<text x="215.2" y="79.1">.42</text>
<text x="93.9" y="93.4">Ø1.25</text>
<text x="140.1" y="93.5">R.53</text>
<text x="146.6" y="100.2">Ø1.38</text>
<text x="85.1" y="103.2">3</text>
<text x="115.5" y="115.5">5.63</text>
<text x="123.2" y="128.7">6</text>
<text x="322.2" y="149.4">1.9</text>
<text x="33.8" y="169.7">.75</text>
<text x="289.3" y="261.2">B</text>
<text x="301.2" y="268.1">1:1 (From parent)</text>
<text x="386.8" y="268.1">1/1</text>
</g>
<g font-size="3.5">
<text x="287.3" y="210.1">PROJECT</text>
<text x="287.3" y="225.8">TITLE</text>
<text x="220.7" y="255.2">APPROVED</text>
<text x="286.7" y="254.5">SIZE</text>
<text x="306.1" y="254.5">CODE</text>
<text x="328.4" y="254.5">DWG NO</text>
<text x="406" y="254.5">REV</text>
<text x="220.7" y="261.5">CHECKED</text>
<text x="220.7" y="267.9">DRAWN</text>
<text x="242" y="267.9">Matthew Jeide</text>
<text x="268.9" y="267.9">9/30/2025</text>
<text x="287.5" y="267.9">SCALE</text>
<text x="322.1" y="267.9">WEIGHT</text>
<text x="372.9" y="267.9">SHEET</text>
</g>
</svg>
